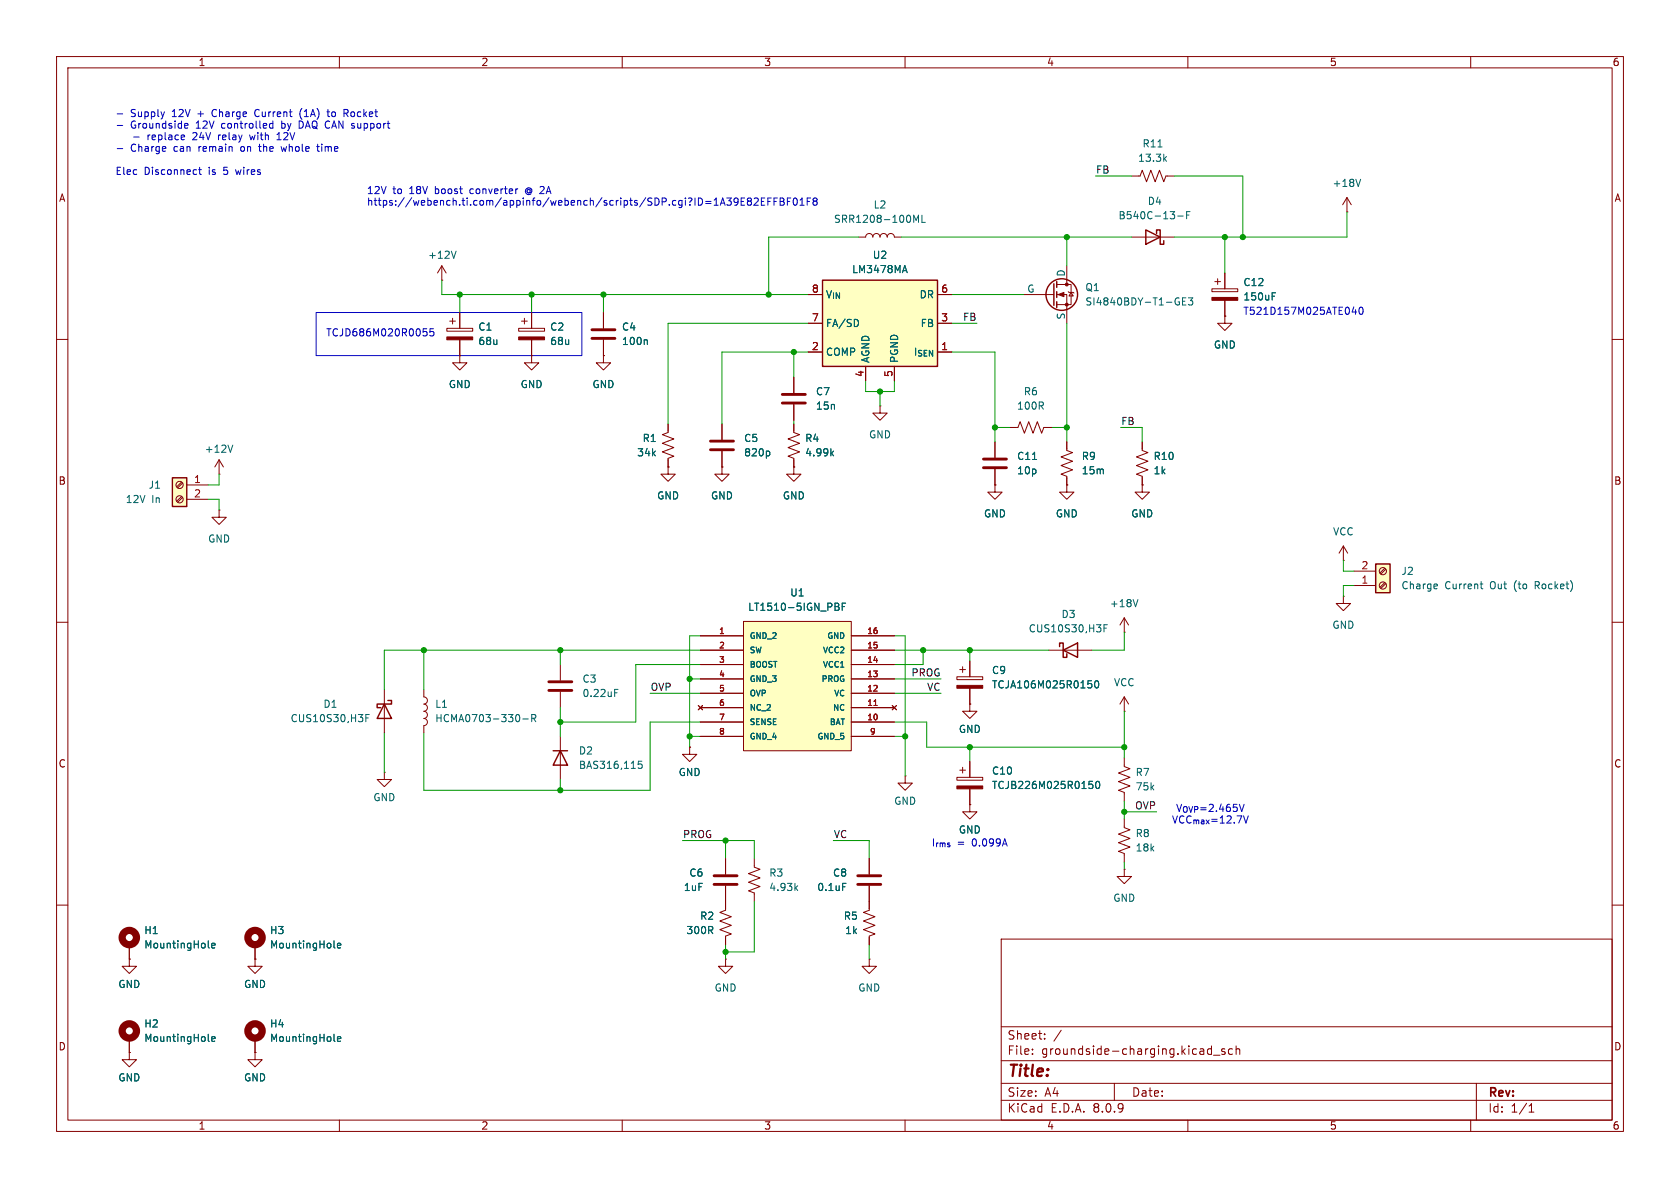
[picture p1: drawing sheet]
<svg xmlns="http://www.w3.org/2000/svg" width="297mm" height="210mm" viewBox="0 0 297 210" stroke-linecap="round" stroke-linejoin="round" font-family="sans-serif">
<g fill="none" stroke="#840000" stroke-width=".18">
<path d="M10 10h277v190h-277zM12 12h273v186h-273zM60 10v2M110 10v2M160 10v2M210 10v2M260 10v2M106.7 55.2v2.8M10 60h2M106.7 62.9v1.2h1.2l-1.2 1.3-1.3-1.3h1.3M106.7 62.9h.1M106.7 60.1v2.8"/>
<path d="M140.3 74.9v1.6l1.1 .3-2.1 .8 2.1 .8-2.1 .7 2.1 .8-2.1 .7 1 .4v1.6M285 60h2M118.1 82.6v1.2h1.3l-1.3 1.3-1.3-1.3h1.3M118.1 82.6h.1M10 110h2M285 110h2M10 160h2M45.1 169.5v1.3h1.3l-1.3 1.3-1.3-1.3h1.3M45.1 169.5h.1M45.1 167v2.5M153.7 169.5v1.3h1.2l-1.2 1.3-1.3-1.3h1.3M153.7 169.5h.1"/>
<path d="M177 166h108v32h-108zM285 160h2M45.1 186.1v1.2h1.3l-1.3 1.3-1.3-1.3h1.3M45.1 186.1h.1M45.1 183.5v2.6M60 198v2M110 198v2M160 198v2M177 194.5h108M177 191.5h108M177 187.5h108M177 181.5h108"/>
<path d="M182.5 186.3v.1M182.5 185.5v.1M184.7 183.6v.1M184.7 182.8v.1M187.6 182.1l-1.3 2M197 191.5v3M210 198v2M213.5 186.3l.2 .1 .5-.1M214.2 184.9v1.5M214.2 185.5l-.5-.1-.2 .1M214.5 186.5h1.2M216.5 185.5l-.3-.1-.2 .2v.2l.5 .2v.3h-.5"/>
<path d="M217.9 185.5l-.4-.1-.3 .3v.4l.1 .2h.6M218.5 185.5l.2-.1 .4 .1 .1 .9M218.5 184.9v1.5M260 198v2M261 191.5v6.5M270.3 196.6h.9M270.3 195.5l.4-.4v1.5"/>
</g>
<g fill="none" stroke="#840000" stroke-width="1.3">
<circle cx="45.1" cy="165.7" r="1.27"/>
<circle cx="45.1" cy="182.2" r="1.27"/>
</g>
<path d="M114.3 60.1l.1 .1v.7M147.4 79.7l-.5 .5M147 80.1l.4 .5M59 167.4l.2 .2M59.6 167.2l.7-.2-.1-.2-.4-.1-.2 .2 .1 .6h.5M59 183.9l.2 .2M59.6 183.7l.7-.1-.1-.3-.4-.1-.2 .2 .1 .6h.5" fill="none" stroke="#006464" stroke-width=".18"/>
<path d="M104.6 59.8h4.1M104.6 58.3h4.1" fill="none" stroke="#840000" stroke-width=".51"/>
<path d="M131.4 109.9h19.1v22.8h-19.1z" fill="#ffffc2"/>
<g fill="none" stroke="#840000" stroke-width=".18">
<path d="M200 31.1h1.5l.4-1 .8 2 .8-2 .7 2 .8-2 .7 2 .4-1h1.5M238.1 37.5h.1M238.1 34.9l-.7 1.3M238.1 34.9v2.6M238.1 34.9l.8 1.3M78.1 49.5h.1M78.1 47l-.8 1.3M78.1 47v2.5M78.1 47l.8 1.3M79 58h4.6v.5h-4.6zM79.5 56.8h1M80 56.3v1"/>
<path d="M81.3 55.2v2.8M91.7 58h4.6v.5h-4.6zM92.2 56.8h1M92.7 56.3v1M94 55.2v2.8M181 52.1h5.3M186.8 52.1h1.8v5.1M186.8 50.3h2.6v3.5h-2.6M188.6 47v3.3M188.8 51.6l.2 .1h.7l.2 .1M189.4 51.7l.3 .6h-.7zM200 41.9h7.6"/>
<path d="M214.2 51.1h4.6v.5h-4.6zM214.8 49.8h1M215.3 49.3v1M216.5 55.9v1.3h1.3l-1.3 1.2-1.2-1.2h1.2M216.5 55.9h.1M216.5 48.3v2.8M216.5 53.1v2.8M81.3 62.9v1.2h1.2l-1.2 1.3-1.3-1.3h1.3M81.3 62.9h.1M81.3 60.1v2.8M94 62.9v1.2h1.2l-1.2 1.3-1.3-1.3h1.3M94 62.9h.1"/>
<path d="M94 60.1v2.8M118.1 74.9v1.6l-1 .3 2 .8-2 .8 2 .7-2 .8 2 .7-1 .4v1.6M127.6 74.9v2.8M127.6 79.8v2.8M140.3 66.7v2.8M140.3 71.5v2.8M188.6 78.1v1.5l1 .4-2 .8 2 .7-2 .8 2 .8-2 .7 1 .4v1.5M201.9 78.1v1.5l1 .4-2 .8 2 .7-2 .8 2 .8-2 .7 1 .4v1.5M127.6 82.6v1.2h1.3l-1.3 1.3-1.2-1.3h1.2M127.6 82.6h.1M140.3 82.6v1.2h1.3l-1.3 1.3-1.2-1.3h1.2M140.3 82.6h.1"/>
<path d="M188.6 85.7v1.3h1.3l-1.3 1.3-1.3-1.3h1.3M188.6 85.7h.1M201.9 85.7v1.3h1.3l-1.3 1.3-1.2-1.3h1.2M201.9 85.7h.1M237.5 99.1h.1M237.5 96.5l-.8 1.3M237.5 96.5v2.6M237.5 96.5l.8 1.3M123.8 112.4h7.6M123.8 117.5h7.6M123.8 114.9h7.6M131.4 109.9h19.1v22.8h-19.1z"/>
<path d="M150.5 112.4h7.6M150.5 117.5h7.6M150.5 114.9h7.6M169.2 119.6h4.5v.5h-4.5zM169.7 118.4h1M170.2 117.9v1M171.4 116.8v2.8M185.4 114.9h7.6M198.8 111.8h.1M198.8 109.2v2.6M198.8 109.2l-.8 1.3M198.8 109.2l.7 1.3"/>
<path d="M237.5 105.4v1.3h1.3l-1.3 1.3-1.3-1.3h1.3M237.5 105.4h.1M121.9 132.1v1.3h1.3l-1.3 1.2-1.3-1.2h1.3M121.9 132.1h.1M123.4 124.7l.8 .8M123.8 127.6h7.6M123.8 125.1h7.6M123.8 122.6h7.6M123.8 120h7.6M123.8 130.2h7.6M124.2 124.7l-.8 .8M150.5 127.6h7.6"/>
<path d="M150.5 125.1h7.6M150.5 122.6h7.6M150.5 120h7.6M150.5 130.2h7.6M157.7 124.7l.8 .8M158.5 124.7l-.8 .8M160 137.2v1.2h-1.3l1.3 1.3 1.3-1.3h-1.3M160 137.2h.1M169.2 137.4h4.5v.5h-4.5zM169.7 136.1h1M170.2 135.6v1.1M171.4 124.5v1.2h-1.2l1.2 1.3 1.3-1.3h-1.3"/>
<path d="M171.4 124.5h.1M171.4 121.7v2.8M171.4 134.6v2.8M171.4 139.4v2.8M198.8 134v1.5l1 .4-2.1 .8 2.1 .7-2.1 .8 2.1 .7-2.1 .8 1.1 .4v1.5M198.8 125.7h.1M198.8 123.2v2.5M198.8 123.2l-.8 1.3M198.8 123.2l.7 1.3M128.3 156.6v4.3l-1 .4 2 .8-2 .7 2 .8-2 .7 2 .8-1 .4v1.5M128.3 151.8v2.8M133.3 151.8v1.5l1.1 .4-2.1 .7 2.1 .8-2.1 .8 2.1 .7-2.1 .8 1 .4v1.5"/>
<path d="M153.7 156.6v4.3l-1 .4 2 .8-2 .7 2 .8-2 .7 2 .8-1 .4v1.5M153.7 151.8v2.8M171.4 142.2v1.3h-1.2l1.2 1.3 1.3-1.3h-1.3M171.4 142.2h.1M198.8 153.7v1.2h1.2l-1.2 1.3-1.3-1.3h1.3M198.8 153.7h.1M198.8 144.8v1.5l1 .4-2.1 .7 2.1 .8-2.1 .8 2.1 .7-2.1 .8 1.1 .4v1.5M22.9 169.5v1.3h1.2l-1.2 1.3-1.3-1.3h1.3M22.9 169.5h.1M22.9 167v2.5M128.3 169.5v1.3h1.2l-1.2 1.3-1.3-1.3h1.3M128.3 169.5h.1"/>
<path d="M22.9 186.1v1.2h1.2l-1.2 1.3-1.3-1.3h1.3M22.9 186.1h.1M22.9 183.5v2.6"/>
</g>
<path d="M154.5 124.7h.6" fill="none" stroke="#a90000" stroke-width=".18"/>
<g fill="none" stroke="#006464" stroke-width=".18">
<path d="M204.7 26h.7M205.9 28l.3 .5M206.2 27.7l-.5 .5M208.2 38.2h1M209.8 38h.4M210.4 37.4h-.6v1.3M240.5 31.7l-.4 1.3M80.6 44.4l-.4 1.3M208.3 53.4h.2v.4l-.2 .1M208.3 52.6l.2 .1M209.1 53.3h.4M209.7 52.6h-.6v1.3h.6"/>
<path d="M210.1 52.6h.8l-.5 .5 .4 .2v.5l-.2 .1-.5-.1M224.9 52.4h.4M224.9 51.8h.6M135.8 79.7l.3 .3v.3l-.3 .3M147.6 106.6l.6 .1 .1 .3-.3 .2M147.6 107.2h.4M148 107.2l.3 .3v.3l-.7 .1M148.9 107.2h.4M149.5 106.6h-.6v1.3M195.2 111h.4M195.8 110.4h-.6v1.3M201.2 106l-.4 1.3"/>
<path d="M192.4 120.3h.6M192.5 138.1h.7M192.7 138.6h.3l.2 .2v.5l-.5 .1M192.8 120.8l.2 .3v.3l-.2 .2M193.6 120.5l.2-.2a.68 .68 0 0 1 .5 .7 .68 .68 0 0 1-.5 .6l-.2-.1-.1-.4zM193.9 138.2l.1-.1a.68 .68 0 0 1 .4 .7 .68 .68 0 0 1-.4 .6 .84 .84 0 0 1-.1-1.2zM140.7 156.9l.3 .5M141 156.6l-.5 .5M149 156.2h.6M36.8 167.4l.2 .2M37.4 167.2l.6-.2v-.2l-.4-.1-.2 .2 .1 .6h.5M36.8 183.9l.2 .2"/>
<path d="M37.4 183.7l.6-.1v-.3l-.4-.1-.2 .2 .1 .6h.5"/>
</g>
<path d="M125.6 79.5h4.1M125.6 78h4.1M138.3 71.2h4.1M138.3 69.7h4.1M126.2 156.3h4.1M126.2 154.8h4.1M151.6 156.3h4.1M151.6 154.8h4.1" fill="none" stroke="#840000" stroke-width=".51"/>
<g fill="none" stroke="#840000" stroke-width="1.3">
<circle cx="22.9" cy="165.7" r="1.27"/>
<circle cx="22.9" cy="182.2" r="1.27"/>
</g>
<g fill="#840000" stroke="#840000" stroke-width=".18">
<path d="M169.2 121.2h4.5v.5h-4.5z"/>
<path d="M187.1 52.1l1-.4v.8z"/>
<path d="M169.2 138.9h4.5v.5h-4.5z"/>
<path d="M91.7 59.6h4.6v.5h-4.6z"/>
<path d="M79 59.6h4.6v.5h-4.6z"/>
<path d="M214.2 52.6h4.6v.5h-4.6z"/>
<circle cx="188.6" cy="53.8" r=".25"/>
<circle cx="188.6" cy="50.3" r=".25"/>
</g>
<g fill="none" stroke="#840000" stroke-width=".25">
<path d="M186.3 50.2v3.8M186.8 49.8v1M186.8 51.6v1M186.8 53.3v1.1M202.6 40.6l2.5 1.3-2.5 1.3zM204.5 41.3v-.7h.6v2.6h.6v-.7M187.3 114.3v-.6h.7v2.5h.6v-.6M188 114.9l2.5-1.2v2.5z"/>
<circle cx="187.7" cy="52.1" r="2.79"/>
</g>
<path d="M243.2 99.7h2.5v5.1h-2.5z" fill="#ffffc2"/>
<path d="M243.2 99.7h2.5v5.1h-2.5z" fill="none" stroke="#840000" stroke-width=".25"/>
<g fill="none" stroke="#840000" stroke-width=".18">
<path d="M151.8 41.9h1.2a.64 .64 0 0 1 .7-.6 .64 .64 0 0 1 .6 .6 .64 .64 0 0 1 .6-.6 .64 .64 0 0 1 .7 .6 .64 .64 0 0 1 .6-.6 .64 .64 0 0 1 .6 .6 .64 .64 0 0 1 .7-.6 .64 .64 0 0 1 .6 .6h1.3M155.6 71.8v1.2h1.2l-1.2 1.3-1.3-1.3h1.3M155.6 71.8h.1M175.9 78.1v2.8M178.4 75.6h1.6l.3-1.1 .8 2.1 .8-2.1 .7 2.1 .8-2.1 .7 2.1 .4-1h1.6M175.9 85.7v1.3h1.3l-1.3 1.3-1.3-1.3h1.3M175.9 85.7h.1M175.9 82.9v2.8M239.4 103.5h3.8M239.4 101h3.8M244.8 100.5l-.9 .8M244.8 103l-.9 .8"/>
<path d="M245 100.6l-.9 .9M245 103.2l-.9 .8"/>
<circle cx="244.5" cy="101" r=".63"/>
<circle cx="244.5" cy="103.5" r=".63"/>
</g>
<path d="M161.5 38l.5 1 .4-1v1.3M163 38v1.3h.6M182.5 81.2h.8M253.9 103.2l.2 .3-.6 .2M254.1 104l-.2 .1M261.7 103.2h.5M261.9 103.9l.3 .2" fill="none" stroke="#006464" stroke-width=".18"/>
<path d="M173.9 82.7h4M173.9 81.2h4" fill="none" stroke="#840000" stroke-width=".51"/>
<path d="M145.4 49.5h20.3v15.3h-20.3z" fill="#ffffc2"/>
<path d="M145.4 49.5h20.3v15.3h-20.3z" fill="none" stroke="#840000" stroke-width=".25"/>
<path d="M142.9 57.2h2.5M142.9 52.1h2.5M165.7 57.2h2.6M165.7 52.1h2.6M142.9 62.2h2.5M153 64.8v2.5M158.1 64.8v2.5M165.7 62.2h2.6" fill="none" stroke="#840000" stroke-width=".18"/>
<path d="M151.6 56.6l.2 .4-.2 .5M159.7 47.8h.6M160 46.9l.4 1.3" fill="none" stroke="#006464" stroke-width=".18"/>
<path d="M30.5 84.5h2.5v5h-2.5z" fill="#ffffc2"/>
<path d="M30.5 84.5h2.5v5h-2.5zM67.9 124.5l1.3 2.5h-2.5zM68.6 123.8h.6v.7h-2.5v.6h.6M97.8 132.7h2.5M99.1 132.7l1.2 2.6h-2.5z" fill="none" stroke="#840000" stroke-width=".25"/>
<g fill="none" stroke="#840000" stroke-width=".18">
<path d="M81.3 55.2v2.8M94 55.2v2.8M106.7 55.2v2.8M142.9 57.2h2.5M142.9 52.1h2.5M165.7 57.2h2.6M165.7 52.1h2.6M216.5 55.9h.1M216.5 48.3v2.8M216.5 53.1v2.8M81.3 62.9h.1M81.3 60.1v2.8"/>
<path d="M94 62.9h.1M94 60.1v2.8M106.7 62.9h.1M106.7 60.1v2.8M118.1 74.9v1.3M127.6 74.9v2.8M127.6 79.8v2.8M140.3 66.7v2.8M140.3 71.5v2.8M140.3 74.9v1.3M142.9 62.2h2.5M153 64.8v2.5"/>
<path d="M158.1 64.8v2.5M165.7 62.2h2.6M175.9 78.1v2.8M188.6 78.1v1.3M201.9 78.1v1.3M32.1 87.8l-.9 .8M32.1 85.2l-.9 .9M32.3 87.9l-.9 .9M32.3 85.4l-.9 .8M33 85.7h3.8M33 88.3h3.8M38.7 90.2v1.2h-1.2l1.2 1.3 1.3-1.3h-1.3"/>
<path d="M38.7 90.2h.1M38.7 83.8h.1M38.7 81.3l-.7 1.3M38.7 81.3v2.5M38.7 81.3l.8 1.3M118.1 82.6h.1M118.1 81.3v1.3M127.6 82.6h.1M140.3 82.6h.1M140.3 81.3v1.3M175.9 85.7h.1M175.9 82.9v2.8"/>
<path d="M188.6 85.7h.1M188.6 84.5v1.2M201.9 85.7h.1M201.9 84.5v1.2M99.1 117.5v2.8M123.8 112.4h7.6M123.8 117.5h7.6M123.8 114.9h7.6M150.5 112.4h7.6M150.5 117.5h7.6M150.5 114.9h7.6M171.4 116.8v2.8"/>
<path d="M67.9 136.5v1.3h1.3l-1.3 1.3-1.2-1.3h1.2M67.9 136.5h.1M67.9 121.9v7.6M74.9 123.2a.64 .64 0 0 1 .7 .6 .64 .64 0 0 1-.7 .7 .64 .64 0 0 1 .7 .6 .64 .64 0 0 1-.7 .6 .64 .64 0 0 1 .7 .7 .64 .64 0 0 1-.7 .6 .63 .63 0 0 1 .7 .6 .63 .63 0 0 1-.7 .7v1.2M74.9 121.9v1.3M99.1 122.3v2.8M99.1 130.2v7.6M121.9 132.1h.1M123.4 124.7l.8 .8M123.8 127.6h7.6M123.8 125.1h7.6M123.8 122.6h7.6"/>
<path d="M123.8 120h7.6M123.8 130.2h7.6M124.2 124.7l-.8 .8M150.5 127.6h7.6M150.5 125.1h7.6M150.5 122.6h7.6M150.5 120h7.6M150.5 130.2h7.6M157.7 124.7l.8 .8M158.5 124.7l-.8 .8M171.4 124.5h.1M171.4 121.7v2.8"/>
<path d="M171.4 134.6v2.8M171.4 139.4v2.8M128.3 151.8v2.8M128.3 156.6v4.1M153.7 151.8v2.8M153.7 156.6v4.1M171.4 142.2h.1M22.9 169.5h.1M22.9 167v2.5M45.1 169.5h.1M45.1 167v2.5M128.3 165.7v1.3"/>
<path d="M153.7 165.7v1.3M22.9 186.1h.1M22.9 183.5v2.6M45.1 186.1h.1M45.1 183.5v2.6"/>
<circle cx="31.7" cy="85.7" r=".63"/>
<circle cx="31.7" cy="88.3" r=".63"/>
</g>
<g fill="none" stroke="#006464" stroke-width=".18">
<path d="M151.6 56.6l.2 .4-.2 .5M159.7 47.8h.6M160 46.9l.4 1.3M224.9 52.4h.4M224.9 51.8h.6M41.2 78.7l-.5 1.3M114.3 60.1l.1 .1v.7M135.8 79.7l.3 .3v.3l-.3 .3M147.4 79.7l-.5 .5M147 80.1l.4 .5M182.5 81.2h.8M147.6 106.6l.6 .1 .1 .3-.3 .2"/>
<path d="M147.6 107.2h.4M148 107.2l.3 .3v.3l-.7 .1M148.9 107.2h.4M149.5 106.6h-.6v1.3M64.7 126.9h.4M65.3 126.3h-.6v1.3M92.4 127.1h1M94 127l.6-.1 .1-.2v-.3l-.7-.1v1.3M94.3 127l.4 .6M108.7 122.5h.4M108.7 121.9h.6M113.5 134.6h-.6l-.1 .6 .2-.2 .4 .1 .1 .2v.4l-.2 .1-.5-.1"/>
<path d="M192.4 120.3h.6M192.5 138.1h.7M192.7 138.6h.3l.2 .2v.5l-.5 .1M192.8 120.8l.2 .3v.3l-.2 .2M193.6 120.5l.2-.2a.68 .68 0 0 1 .5 .7 .68 .68 0 0 1-.5 .6l-.2-.1-.1-.4zM193.9 138.2l.1-.1a.68 .68 0 0 1 .4 .7 .68 .68 0 0 1-.4 .6 .84 .84 0 0 1-.1-1.2zM149 156.2h.6M36.8 167.4l.2 .2M37.4 167.2l.6-.2v-.2l-.4-.1-.2 .2 .1 .6h.5M59 167.4l.2 .2M59.6 167.2l.7-.2-.1-.2-.4-.1-.2 .2 .1 .6h.5M36.8 183.9l.2 .2"/>
<path d="M37.4 183.7l.6-.1v-.3l-.4-.1-.2 .2 .1 .6h.5M59 183.9l.2 .2M59.6 183.7l.7-.1-.1-.3-.4-.1-.2 .2 .1 .6h.5"/>
</g>
<path d="M97 122h4.1M97 120.5h4.1" fill="none" stroke="#840000" stroke-width=".51"/>
<g fill="none" stroke="#0000c2" stroke-width=".18">
<path d="M45.3 19.4l-.3 .5 .3 .7M53.4 19.2a1.47 1.47 0 0 0-.1 1.8M57.8 19.8h.5M58 19.3v1.1l.3 .2M60.8 19.3h.5l.2 .3-.1 .4h-.6M20.7 20.1h1M20.7 22.2h1M20.7 26.3h1M32.7 22.6h.5M32.7 21.9l.4-.1 .1 .3-.6 .1M34.3 23.4l-.2 .2M34.8 24l-.8 .7h.8"/>
<path d="M35.1 30h.5M35.3 29.6v1.1l.3 .1M38.6 23.9v.8M39 23.9l-.4 .2M44.1 23.9l.3 .8 .2-.6 .3 .6M45.7 25.9h.5M45.9 25.5v1.2M48.2 21.9l-.3-.1-.3 .3 .2 .5h.4M48.2 21.4v1.3M49 24.7h.7M49 23.8l.3-.4v1.3M49.7 25.9l.2 .9 .3-.7"/>
<path d="M53.2 21.4h-.3v1.3h.3M56 25.9h.5M56.2 25.5v1.1l.3 .2M61.1 20l.4 .6M91.4 33.4h.1M93.2 33.3a.59 .59 0 0 0-.3 .5 .59 .59 0 0 0 .3 .6M129.9 35.1l.3-.1 .2 .1a.84 .84 0 0 1-.3 1.2h-.2M130.5 35.6l-.3 .2-.3-.1M131 35.6h.5M131.6 35h-.6v1.3h.6M132.4 35.6l-.3 .2 .1 .4 .2 .1 .3-.1 .1-.2v-.2l-.2-.2M132.4 35.6l-.3-.3 .3-.3h.2l.2 .2-.2 .4"/>
<path d="M132.4 35.6h.2M133.3 35.1l.5-.1 .3 .4-.8 .9h.8M134.6 35.6h.4M135.2 35h-.6v1.3h.6M135.7 35.6h.5M136.4 35h-.7v1.3M136.8 35.6h.5M137.4 35h-.6v1.3M137.9 35h.4l.3 .2-.3 .4 .3 .1 .1 .3-.3 .3h-.5zM137.9 35.6h.4M139.2 35.6h.4M139.8 35h-.6v1.3"/>
<path d="M140.3 35.1l.2-.1a.68 .68 0 0 1 .5 .6 .68 .68 0 0 1-.5 .7l-.2-.1-.1-.4zM141.4 36.3h.8M141.4 35.4l.4-.4v1.3M142.7 35.6h.4M143.3 35h-.6v1.3M144 35.6l-.3 .2 .1 .4 .2 .1 .3-.1 .2-.2v-.2l-.3-.2M144 35.6l-.3-.3 .3-.3h.2l.3 .2-.3 .4M144 35.6h.2M55.9 55.2h47v7.7h-47zM74.8 58.1h.6M75 58.6h.3l.2 .2-.1 .5-.4 .1M76.7 58.1h-.7v.6l.2-.1 .4 .1 .1 .1v.5l-.2 .1-.5-.1"/>
<path d="M239.3 54.2l-.3 1h.8M239.6 54.7v.9M240.4 54.4l.2-.1a.68 .68 0 0 1 .4 .6 .68 .68 0 0 1-.4 .7 .84 .84 0 0 1-.2-1.2z"/>
</g>
<g fill="none" stroke="#009600" stroke-width=".18">
<path d="M193.7 31.1h6.3M207.6 31.1h12.1v10.8M238.1 37.5v4.4h-30.5M78.1 49.5v2.6h64.8M81.3 52.1v3.1M94 52.1v3.1M106.7 52.1v3.1M142.9 57.2h-24.8v17.7M151.8 41.9h-15.9v10.2M159.4 41.9h40.6M168.3 57.2h4.4M168.3 52.1h12.7"/>
<path d="M188.6 41.9v5.1M188.6 57.2v20.9M216.5 41.9v6.4M140.3 62.2v4.5M140.3 74.3v.6M142.9 62.2h-15.3v12.7M153 67.3v1.9h5.1v-1.9M155.6 69.2v2.6M168.3 62.2h7.6v15.9M175.9 75.6h2.5M186.1 75.6h2.5M198.1 75.6h3.8v2.5"/>
<path d="M36.8 88.3h1.9v1.9M38.7 83.8v1.9h-1.9M237.5 99.1v1.9h1.9M74.9 114.9v7M99.1 114.9v2.6M123.8 112.4h-1.9v19.7M123.8 114.9h-55.9v7M123.8 117.5h-11.4v10.1h-13.3M158.1 112.4h1.9v24.8M158.1 114.9h27.3M163.2 114.9v2.6h-5.1M171.4 114.9v1.9"/>
<path d="M198.8 111.8v3.1h-5.8M239.4 103.5h-1.9v1.9M67.9 129.5v7M99.1 125.1v5.1M99.1 137.8v1.9M114.9 122.6h8.9M121.9 120h1.9M121.9 130.2h1.9M123.8 127.6h-8.9v12.1h-40v-10.2M158.1 120h8.3M158.1 122.6h8.3M158.1 130.2h1.9"/>
<path d="M158.1 127.6h5.7v4.5h35M171.4 132.1v2.5M198.8 125.7v8.3M120.6 148.6h12.7v3.2M128.3 148.6v3.2M133.3 159.4v8.9h-5M147.3 148.6h6.4v3.2M198.8 141.6v3.2M198.8 152.4v1.3M198.8 143.5h5.7M128.3 167v2.5M153.7 167v2.5"/>
</g>
<path d="M154.5 124.7h.6" fill="none" stroke="#a90000" stroke-width=".18"/>
<g fill="#009600" stroke="#009600" stroke-width=".18">
<circle cx="163.2" cy="114.9" r=".46"/>
<circle cx="160" cy="130.2" r=".46"/>
<circle cx="121.9" cy="120" r=".46"/>
<circle cx="128.3" cy="148.6" r=".46"/>
<circle cx="128.3" cy="168.3" r=".46"/>
<circle cx="121.9" cy="130.2" r=".46"/>
<circle cx="106.7" cy="52.1" r=".46"/>
<circle cx="140.3" cy="62.2" r=".46"/>
<circle cx="135.9" cy="52.1" r=".46"/>
<circle cx="81.3" cy="52.1" r=".46"/>
<circle cx="94" cy="52.1" r=".46"/>
<circle cx="216.5" cy="41.9" r=".46"/>
<circle cx="219.7" cy="41.9" r=".46"/>
<circle cx="188.6" cy="41.9" r=".46"/>
<circle cx="175.9" cy="75.6" r=".46"/>
<circle cx="188.6" cy="75.6" r=".46"/>
<circle cx="155.6" cy="69.2" r=".46"/>
<circle cx="99.1" cy="127.6" r=".46"/>
<circle cx="99.1" cy="139.7" r=".46"/>
<circle cx="99.1" cy="114.9" r=".46"/>
<circle cx="74.9" cy="114.9" r=".46"/>
<circle cx="171.4" cy="114.9" r=".46"/>
<circle cx="171.4" cy="132.1" r=".46"/>
<circle cx="198.8" cy="132.1" r=".46"/>
<circle cx="198.8" cy="143.5" r=".46"/>
</g>
<text font-size="2.8" fill="#840000" x="178" y="190.9">Title:</text>
<g font-size="2.1" fill="#840000">
<text x="178" y="184">Sheet:</text>
<text x="178" y="186.7">File:</text>
<text x="184.1" y="186.7">groundside-charging.kicad_sch</text>
<text x="178" y="196.9">KiCad</text>
<text x="178" y="194.1">Size:</text>
<text x="184.7" y="194.1">A4</text>
<text x="185.7" y="196.9">E.D.A.</text>
<text x="193.3" y="196.9">8.0.9</text>
<text x="200" y="194.1">Date:</text>
<text x="263" y="194.3">Rev:</text>
<text x="263" y="196.9">Id:</text>
<text x="267.1" y="196.9">1/1</text>
</g>
<g font-size="1.8" fill="#840000">
<text x="35" y="11.9">1</text>
<text x="85" y="11.9">2</text>
<text x="135" y="11.9">3</text>
<text x="185" y="11.9">4</text>
<text x="235" y="11.9">5</text>
<text x="285" y="11.9">6</text>
<text x="10.3" y="35.9">A</text>
<text x="285.3" y="35.9">A</text>
<text x="10.3" y="85.9">B</text>
<text x="285.3" y="85.9">B</text>
<text x="10.3" y="135.9">C</text>
<text x="285.3" y="135.9">C</text>
<text x="10.3" y="185.9">D</text>
<text x="285.3" y="185.9">D</text>
<text x="35" y="199.9">1</text>
<text x="85" y="199.9">2</text>
<text x="135" y="199.9">3</text>
<text x="185" y="199.9">4</text>
<text x="235" y="199.9">5</text>
<text x="285" y="199.9">6</text>
</g>
<g font-size="1.8" fill="#0000c2">
<text x="23.1" y="20.9">Supply</text>
<text x="23.1" y="22.9">Groundside</text>
<text x="30.5" y="20.9">12V</text>
<text x="34.8" y="22.9">12V</text>
<text x="35.2" y="20.9">+</text>
<text x="37.9" y="20.9">Charge</text>
<text x="39.4" y="22.9">controlled</text>
<text x="45.7" y="20.9">Current</text>
<text x="50.2" y="22.9">by</text>
<text x="53.5" y="22.9">DAQ CAN support</text>
<text x="53.8" y="20.9">(1A)</text>
<text x="59" y="20.9">to</text>
<text x="62" y="20.9">Rocket</text>
<text x="23.1" y="27">Charge</text>
<text x="23.8" y="25">-</text>
<text x="26.6" y="25">replace</text>
<text x="30.8" y="27">can</text>
<text x="34.8" y="25">24V</text>
<text x="35.4" y="27">remain</text>
<text x="39.4" y="25">relay</text>
<text x="43" y="27">on</text>
<text x="45.3" y="25">with</text>
<text x="46.5" y="27">the</text>
<text x="50.2" y="25">12V</text>
<text x="50.6" y="27">whole</text>
<text x="57.2" y="27">time</text>
<text x="20.3" y="31.1">Elec</text>
<text x="25.5" y="31.1">Disconnect</text>
<text x="37" y="31.1">is</text>
<text x="39.8" y="31.1">5</text>
<text x="42.2" y="31.1">wires</text>
<text x="64.8" y="34.5">12V</text>
<text x="69.4" y="34.5">to</text>
<text x="72.5" y="34.5">18V</text>
<text x="77.2" y="34.5">boost</text>
<text x="83.5" y="34.5">converter</text>
<text x="93.5" y="34.5">@ 2A</text>
<text x="64.8" y="36.6">https://webench.ti.com/appinfo/webench/scripts/SDP.cgi?ID=1A39E82EFFBF01F8</text>
<text x="57.6" y="59.7">TCJD686M020R0055</text>
<text x="219.7" y="55.9">T521D157M025ATE040</text>
<text x="207.8" y="143.7">V_{OVP}=2.465V</text>
<text x="164.6" y="149.8">I_{rms}</text>
<text x="169.2" y="149.8">=</text>
<text x="171.9" y="149.8">0.099A</text>
<text x="207.1" y="145.8">VCC_{max}=12.7V</text>
</g>
<g font-size="1.8" fill="#006464">
<text x="201.1" y="28.8">13.3k</text>
<text x="201.9" y="26.3">R11</text>
<text x="235.5" y="33.2">+18V</text>
<text x="147.3" y="39.6">SRR1208-100ML</text>
<text x="154.4" y="37.1">L2</text>
<text x="197.6" y="39">B540C-13-F</text>
<text x="202.8" y="36.4">D4</text>
<text x="75.6" y="45.9">+12V</text>
<text x="154.2" y="45.9">U2</text>
<text x="145.9" y="52.9">V_{IN}</text>
<text x="150.5" y="48.5">LM3478MA</text>
<text x="162.5" y="52.9">DR</text>
<text x="181.5" y="51.8">G</text>
<text x="188.3" y="49" transform="rotate(-90 188.3 49)">D</text>
<text x="191.8" y="51.7">Q1</text>
<text x="219.7" y="53.3">150uF</text>
<text x="219.7" y="50.8">C12</text>
<text x="84.5" y="58.6">C1</text>
<text x="97.2" y="58.6">C2</text>
<text x="109.9" y="58.6">C4</text>
<text x="145.9" y="58">FA/SD</text>
<text x="162.7" y="58">FB</text>
<text x="188.3" y="56.6" transform="rotate(-90 188.3 56.6)">S</text>
<text x="191.8" y="54.2">SI4840BDY-T1-GE3</text>
<text x="84.5" y="61.2">68u</text>
<text x="97.2" y="61.2">68u</text>
<text x="109.9" y="61.2">100n</text>
<text x="145.9" y="63.1">COMP</text>
<text x="153.9" y="64.3" transform="rotate(-90 153.9 64.3)">AGND</text>
<text x="159" y="64.3" transform="rotate(-90 159 64.3)">PGND</text>
<text x="161.4" y="63.1">I_{SEN}</text>
<text x="214.5" y="61.8">GND</text>
<text x="79.2" y="68.8">GND</text>
<text x="91.9" y="68.8">GND</text>
<text x="104.6" y="68.8">GND</text>
<text x="144.2" y="70.1">C7</text>
<text x="180.9" y="70.1">R6</text>
<text x="144.2" y="72.6">15n</text>
<text x="153.5" y="77.7">GND</text>
<text x="179.7" y="72.6">100R</text>
<text x="36.1" y="80.2">+12V</text>
<text x="112.5" y="80.9">34k</text>
<text x="113.5" y="78.3">R1</text>
<text x="131.5" y="78.3">C5</text>
<text x="131.5" y="80.9">820p</text>
<text x="142.2" y="78.3">R4</text>
<text x="142.2" y="80.9">4.99k</text>
<text x="179.7" y="81.5">C11</text>
<text x="191.1" y="81.5">R9</text>
<text x="203.8" y="81.5">R10</text>
<text x="22.1" y="89.1">12V</text>
<text x="26.2" y="86.6">J1</text>
<text x="26.8" y="89.1">In</text>
<text x="116.1" y="88.5">GND</text>
<text x="125.6" y="88.5">GND</text>
<text x="138.3" y="88.5">GND</text>
<text x="179.7" y="84">10p</text>
<text x="191.1" y="84">15m</text>
<text x="203.8" y="84">1k</text>
<text x="173.9" y="91.7">GND</text>
<text x="186.6" y="91.7">GND</text>
<text x="199.9" y="91.7">GND</text>
<text x="235.6" y="94.8">VCC</text>
<text x="36.7" y="96.1">GND</text>
<text x="247.7" y="101.8">J2</text>
<text x="139.6" y="105.6">U1</text>
<text x="196.1" y="107.5">+18V</text>
<text x="247.7" y="104.4">Charge</text>
<text x="255.4" y="104.4">Current</text>
<text x="263.5" y="104.4">Out</text>
<text x="267.9" y="104.4">(to</text>
<text x="271.8" y="104.4">Rocket)</text>
<text x="132.2" y="108.2">LT1510-5IGN_PBF</text>
<text x="181.8" y="112">CUS10S30,H3F</text>
<text x="187.6" y="109.4">D3</text>
<text x="235.5" y="111.4">GND</text>
<text x="175.3" y="119.4">C9</text>
<text x="57.1" y="125.3">D1</text>
<text x="76.8" y="125.3">L1</text>
<text x="102.9" y="120.9">C3</text>
<text x="102.9" y="123.4">0.22uF</text>
<text x="175.3" y="121.9">TCJA106M025R0150</text>
<text x="196.8" y="121.5">VCC</text>
<text x="51.3" y="127.9">CUS10S30,H3F</text>
<text x="76.8" y="127.9">HCMA0703-330-R</text>
<text x="169.4" y="129.8">GND</text>
<text x="102.2" y="133.6">D2</text>
<text x="102.2" y="136.1">BAS316,115</text>
<text x="119.9" y="137.4">GND</text>
<text x="175.3" y="137.1">C10</text>
<text x="200.7" y="137.4">R7</text>
<text x="65.9" y="141.8">GND</text>
<text x="158" y="142.5">GND</text>
<text x="175.3" y="139.7">TCJB226M025R0150</text>
<text x="200.7" y="139.9">75k</text>
<text x="169.4" y="147.5">GND</text>
<text x="200.7" y="148.2">R8</text>
<text x="121.8" y="155.2">C6</text>
<text x="135.9" y="155.2">R3</text>
<text x="147.2" y="155.2">C8</text>
<text x="200.7" y="150.7">18k</text>
<text x="120.8" y="157.7">1uF</text>
<text x="135.9" y="157.7">4.93k</text>
<text x="144.4" y="157.7">0.1uF</text>
<text x="196.7" y="159.6">GND</text>
<text x="25.4" y="165.3">H1</text>
<text x="25.4" y="167.9">MountingHole</text>
<text x="47.6" y="165.3">H3</text>
<text x="47.6" y="167.9">MountingHole</text>
<text x="121.3" y="165.3">300R</text>
<text x="123.7" y="162.8">R2</text>
<text x="149.1" y="162.8">R5</text>
<text x="149.3" y="165.3">1k</text>
<text x="20.8" y="174.9">GND</text>
<text x="43" y="174.9">GND</text>
<text x="126.2" y="175.5">GND</text>
<text x="151.6" y="175.5">GND</text>
<text x="25.4" y="181.8">H2</text>
<text x="25.4" y="184.4">MountingHole</text>
<text x="47.6" y="181.8">H4</text>
<text x="47.6" y="184.4">MountingHole</text>
<text x="20.8" y="191.4">GND</text>
<text x="43" y="191.4">GND</text>
</g>
<g font-size="1.8" fill="#0f0f0f">
<text x="193.7" y="30.8">FB</text>
<text x="170.2" y="56.8">FB</text>
<text x="198.1" y="75.2">FB</text>
<text x="161" y="119.7">PROG</text>
<text x="114.9" y="122.2">OVP</text>
<text x="163.8" y="122.2">VC</text>
<text x="200.6" y="143.2">OVP</text>
<text x="120.6" y="148.2">PROG</text>
<text x="147.3" y="148.2">VC</text>
</g>
<g font-size="1.8" fill="#a90000">
<text x="143.4" y="51.8">8</text>
<text x="166.3" y="51.8">6</text>
<text x="143.4" y="56.9">7</text>
<text x="166.3" y="56.9">3</text>
<text x="143.4" y="62">2</text>
<text x="166.3" y="62">1</text>
<text x="152.8" y="66.7" transform="rotate(-90 152.8 66.7)">4</text>
<text x="157.9" y="66.7" transform="rotate(-90 157.9 66.7)">5</text>
<text x="34.2" y="85.5">1</text>
<text x="34.2" y="88">2</text>
<text x="240.6" y="100.7">2</text>
<text x="240.6" y="103.3">1</text>
</g>
<g font-size="1.4" fill="#a90000">
<text x="127" y="112.1">1</text>
<text x="153.2" y="112.1">16</text>
<text x="127" y="114.7">2</text>
<text x="127" y="117.2">3</text>
<text x="127" y="119.8">4</text>
<text x="153.2" y="119.8">13</text>
<text x="153.2" y="117.2">14</text>
<text x="153.2" y="114.7">15</text>
<text x="127" y="122.3">5</text>
<text x="127" y="124.8">6</text>
<text x="153.2" y="124.8">11</text>
<text x="153.2" y="122.3">12</text>
<text x="127" y="127.4">7</text>
<text x="127" y="129.9">8</text>
<text x="153.2" y="127.4">10</text>
<text x="153.7" y="129.9">9</text>
</g>
<g font-size="1.4" fill="#006464">
<text x="132.5" y="113.1">GND_2</text>
<text x="146.1" y="113.1">GND</text>
<text x="132.5" y="115.7">SW</text>
<text x="132.5" y="118.2">BOOST</text>
<text x="145.4" y="118.2">VCC1</text>
<text x="145.4" y="115.7">VCC2</text>
<text x="132.5" y="120.8">GND_3</text>
<text x="132.5" y="123.3">OVP</text>
<text x="132.5" y="125.8">NC_2</text>
<text x="145.1" y="120.8">PROG</text>
<text x="147.1" y="125.8">NC</text>
<text x="147.3" y="123.3">VC</text>
<text x="132.5" y="128.4">SENSE</text>
<text x="132.5" y="130.9">GND_4</text>
<text x="144.4" y="130.9">GND_5</text>
<text x="146.6" y="128.4">BAT</text>
</g>
</svg>
